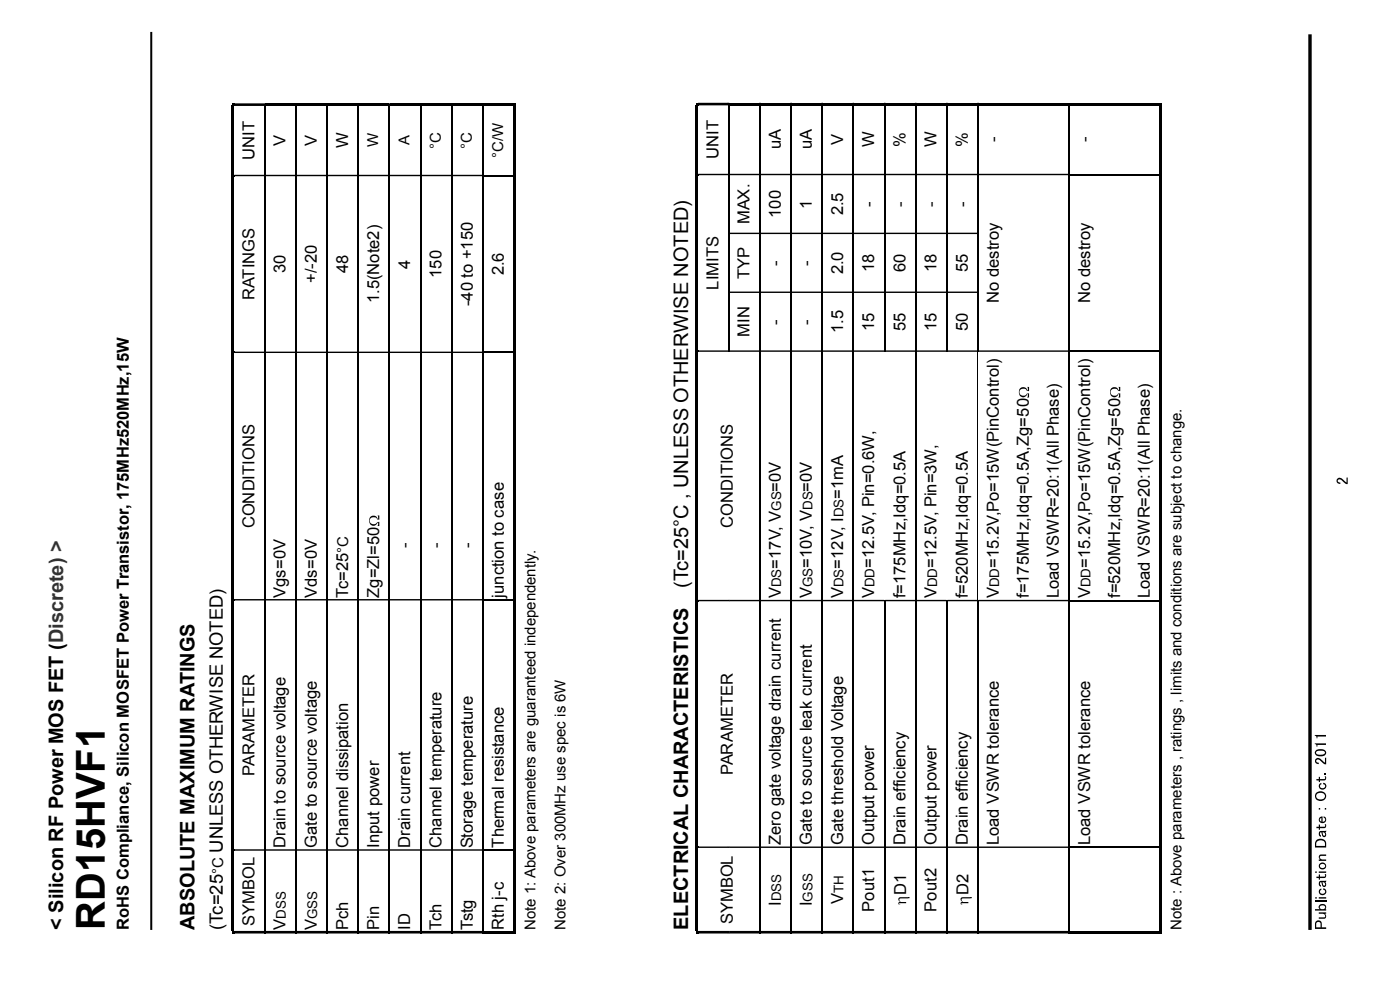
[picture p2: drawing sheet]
<svg xmlns="http://www.w3.org/2000/svg" width="297mm" height="210mm" viewBox="0 0 297 210" stroke-linecap="round" stroke-linejoin="round" font-family="sans-serif">
<g fill="#000">
<path d="M49.7 37.1v.3zM56.3 21.9h6.4v.6h-6.4zM62.9 21.9h6.4v.6h-6.4zM69.5 21.9h6.4v.6h-6.4zM76.1 21.9h6.4v.6h-6.4zM82.7 21.9h6.5v.6h-6.5zM89.4 21.9h6.4v.6h-6.4zM96 21.9h6.4v.6h-6.4zM102.3 21.9h.3v.6h-.3zM108.9 21.9h.6v.6h-.6zM148.1 36.9l.1 .3zM154.7 21.8h6.4v.6h-6.4z"/>
<path d="M161.3 21.8h6.4v.6h-6.4zM167.9 21.8h6.4v.6h-6.4zM174.5 21.8h6.4v.6h-6.4zM181.1 21.8h6.5v.6h-6.5zM187.8 21.8h6.4v.6h-6.4zM194.4 21.8h6.4v.6h-6.4zM201 21.8h6.4v.6h-6.4zM207.6 21.8h19.1v.6h-19.1zM226.7 21.8h.3v.6h-.3zM246 21.8h.5v.6h-.5zM49.7 74.6v.3zM148.1 74.3l.1 .3z"/>
<path d="M216.5 82.4a.9 .9 0 0 1 1.4 .4h.2v-.4l-.2-.3h.4v.9l-.5-.1a.81 .81 0 0 0-1.2-.3 .81 .81 0 0 0 0 1.3 .81 .81 0 0 0 1.2-.4l.5-.1v.9h-.4l.2-.3v-.4h-.2a.95 .95 0 0 1-1.3 .6 .95 .95 0 0 1-.4-1.4zM235.8 82.4a.9 .9 0 0 1 1.5 .4h.1v-.4l-.2-.3h.5v.9l-.5-.1a.81 .81 0 0 0-1.3-.3 .81 .81 0 0 0 0 1.3 .81 .81 0 0 0 1.3-.4l.5-.1v.9h-.5l.2-.3v-.4h-.1a.95 .95 0 0 1-1.3 .6 .95 .95 0 0 1-.5-1.4zM78.6 109.6a.9 .9 0 0 1 1.5 .5h.1v-.5l-.1-.3h.4v.9h-.5a.81 .81 0 0 0-1.2-.4 .81 .81 0 0 0 0 1.3 .81 .81 0 0 0 1.2-.4h.5v.9h-.4l.1-.3v-.5h-.1a.95 .95 0 0 1-1.3 .7 .95 .95 0 0 1-.4-1.4zM283.7 101.6a1.11 1.11 0 0 1 1.6 .5l.4 .3v-1.1h.2v1.4a2.07 2.07 0 0 1-1.4-.9l-.4-.1a.36 .36 0 0 0-.3 .5 .36 .36 0 0 0 .6 .2v.3a.67 .67 0 0 1-.8-.4 .67 .67 0 0 1 .1-.7zM49.7 127.1v.3zM148.1 127.3l.1 .3zM187.5 127.3h.3v.3h-.3zM200.7 127.3h.3v.3h-.3zM207.3 127.3h.3v.3h-.3zM278.9 157.7h2.4v.3h-1.8v.4h-.2l-.1-.4-.3-.1zM278.9 155.9h2.4v.4h-1.8v.3h-.2l-.1-.4-.3-.1zM147.6 179.8h.5v17.7h-.5z"/>
<path d="M148.1 179.6l.1 .3zM279.3 175.4h.5v-.5h.2v.5h1l.1-.2-.1-.4 .3 .2-.1 .6-1.2 .1v.3h-.2v-.3h-.5zM279.3 165.3h.5v-.5h.2v.5h1l.1-.2-.1-.4h.3v.1l-.1 .6-1.2 .2v.3h-.2v-.3h-.5zM279.1 161a1.11 1.11 0 0 1 1.6 .5l.4 .3v-1.1h.2v1.4a2.07 2.07 0 0 1-1.4-.9l-.3-.1a.36 .36 0 0 0-.4 .5 .36 .36 0 0 0 .6 .2v.3a.67 .67 0 0 1-.7-.3 .67 .67 0 0 1 0-.8zM280 166.3l.3-.2v.3a.45 .45 0 0 0-.2 .6 .45 .45 0 0 0 .7 .2 .41 .41 0 0 0 .3-.4 .41 .41 0 0 0-.4-.4v-.3a.78 .78 0 0 1 .6 .9 .78 .78 0 0 1-1 .6 .78 .78 0 0 1-.5-1zM281 164h.3v.4h-.3zM49.1 180.4h.6v17.1h-.6zM49.7 180.2v.3zM190.7 190.4l2.3-.1v.2l-2 .1-.2 .1v.4l.3 .2h1.1v.3h-1.4l.2 .4-.4-.2v-.3l.4-.2a.58 .58 0 0 1-.3-.9zM203.9 190.4l2.3-.1v.2l-2 .1-.2 .1v.4l.3 .2h1.1v.3h-1.4l.2 .4-.4-.2v-.3l.4-.2a.58 .58 0 0 1-.3-.9zM279.3 186h.5v-.5h.2v.5h1l.1-.2-.1-.4 .3 .2-.1 .5-1.2 .2v.3h-.2v-.3h-.5zM280 188.7l.3-.2v.3a.45 .45 0 0 0-.2 .6 .45 .45 0 0 0 .7 .2 .41 .41 0 0 0 .3-.5 .41 .41 0 0 0-.4-.3v-.3a.78 .78 0 0 1 .6 .9 .78 .78 0 0 1-1 .6 .78 .78 0 0 1-.5-1z"/>
<path d="M280 181.4l1.3-.1v.3h-1.1a.43 .43 0 0 0-.1 .5 .43 .43 0 0 0 .5 .2h.7v.3h-1.5v-.3h.3l-.3-.5zM279.8 193.5h1.5v.3h-.2a.57 .57 0 0 1 .3 .6 .57 .57 0 0 1-.5 .5h-1.1v-.3h1.2a.44 .44 0 0 0 .1-.5 .44 .44 0 0 0-.5-.3h-.8z"/>
<path d="M279.8 171.4v.3h.3v-.3zM281.1 171.4v.3h.2v-.3z"/>
<path d="M279.2 168.2a1.13 1.13 0 0 0 .9 1.7 1.13 1.13 0 0 0 1.1-1.5 1.36 1.36 0 0 0-2-.2zM279.4 168.4a.9 .9 0 0 1 1.1-.2 .9 .9 0 0 1 .5 1 .96 .96 0 0 1-1.1 .4 .96 .96 0 0 1-.7-.9z"/>
<path d="M279.9 176.4a.69 .69 0 0 0 .3 1.1v-.3a.3 .3 0 0 1-.2-.3 .3 .3 0 0 1 .3-.3 .69 .69 0 0 0 .9 .9l.1-.6-.2-.4h.2v-.4zM280.5 176.6l.5 .1 .1 .3a.23 .23 0 0 1-.2 .3 .23 .23 0 0 1-.2-.3z"/>
<path d="M279.1 159.2a.79 .79 0 0 0 0 1 .79 .79 0 0 0 .9 .2 .9 .9 0 0 0 1-.1 .9 .9 0 0 0 .3-1 1.72 1.72 0 0 0-2.2-.1zM279.3 159.4a1.71 1.71 0 0 1 1.8 .2v.1a1.27 1.27 0 0 1-1.9 0z"/>
<path d="M280 173.4a.75 .75 0 0 0 .1 1.1 .75 .75 0 0 0 1.1-.3 .75 .75 0 0 0-.4-1v.3a.44 .44 0 0 1 .3 .5 .44 .44 0 0 1-.5 .3v-1.1zM280.2 173.6l.1-.1v.8l-.3-.4z"/>
<path d="M279.3 178.2a1.71 1.71 0 0 0-.3 1.6h2.3a1.51 1.51 0 0 0-.4-1.7l-.7-.2zM279.4 178.5a.97 .97 0 0 1 1.2-.2 .97 .97 0 0 1 .5 1.2h-1.9l.1-.7z"/>
<path d="M279 190.3v.3h.4v-.3zM279.8 190.3v.3h1.5v-.3z"/>
<path d="M279 184.9v.3h.4v-.3zM279.8 184.9v.3h1.5v-.3z"/>
<path d="M279.9 187a.69 .69 0 0 0 .3 1.1v-.3a.3 .3 0 0 1-.2-.3 .3 .3 0 0 1 .3-.3 .69 .69 0 0 0 .9 .8l.1-.6-.2-.3h.2v-.4zM280.5 187.2h.5l.1 .4a.23 .23 0 0 1-.2 .3 .23 .23 0 0 1-.2-.3z"/>
<path d="M279.8 183.7a.77 .77 0 0 0 1.5 0 .77 .77 0 0 0-1.5 0zM280.1 183.4a.5 .5 0 0 1 .9 0 .5 .5 0 0 1-.4 .7l-.5-.1z"/>
<path d="M279.2 195.5l-.2 .5v1.1h2.3v-.4h-.9v-.7a.71 .71 0 0 0-.4-.7 .71 .71 0 0 0-.8 .2zM279.4 195.7l.3-.1 .3 .1 .2 1h-1z"/>
<path d="M279 192.9v.3h2.3v-.3h-.2a.69 .69 0 0 0 .1-.9 .69 .69 0 0 0-.9-.2 .6 .6 0 0 0-.5 .4 .6 .6 0 0 0 .2 .7zM280.1 192.2a.52 .52 0 0 1 .7-.1 .52 .52 0 0 1 .2 .6 .53 .53 0 0 1-.7 .2 .53 .53 0 0 1-.2-.7z"/>
</g>
<path d="M279 191.2h2.3" fill="none" stroke="#000" stroke-width=".34"/>
<path d="M277.9 7.3v190" fill="none" stroke="#000" stroke-width=".72" stroke-linecap="butt"/>
<path d="M32.1 6.8v190.5" fill="none" stroke="#000" stroke-width=".42"/>
<g fill="#000">
<path d="M49.1 37.3h.6v37.6h-.6z" fill-rule="evenodd"/>
<path d="M49.1 22.4h.6v15h-.6z" fill-rule="evenodd"/>
<path d="M49.1 21.9h.6v.6h-.6z" fill-rule="evenodd"/>
<path d="M56 21.9h.3v.6h-.3zM56.3 197.5h6.4v.5h-6.4zM56.3 180.2h6.4v.3h-6.4zM56.3 127.1h6.4v.3h-6.4zM56.3 74.6h6.4v.3h-6.4zM56.3 37.1h6.4v.3h-6.4z" fill-rule="evenodd"/>
<path d="M62.7 21.9h.2v.6h-.2zM62.9 197.5h6.4v.5h-6.4zM62.9 180.2h6.4v.3h-6.4zM62.9 127.1h6.4v.3h-6.4zM62.9 74.6h6.4v.3h-6.4zM62.9 37.1h6.4v.3h-6.4z" fill-rule="evenodd"/>
<path d="M69.3 21.9h.3v.6h-.3zM69.5 197.5h6.4v.5h-6.4zM69.5 180.2h6.4v.3h-6.4zM69.5 127.1h6.4v.3h-6.4zM69.5 74.6h6.4v.3h-6.4zM69.5 37.1h6.4v.3h-6.4z" fill-rule="evenodd"/>
<path d="M75.9 21.9h.3v.6h-.3zM76.1 197.5h6.4v.5h-6.4zM76.1 180.2h6.4v.3h-6.4zM76.1 127.1h6.4v.3h-6.4zM76.1 74.6h6.4v.3h-6.4zM76.1 37.1h6.4v.3h-6.4z" fill-rule="evenodd"/>
<path d="M82.5 21.9h.3v.6h-.3zM82.7 197.5h6.5v.5h-6.5zM82.7 180.2h6.5v.3h-6.5zM82.7 127.1h6.5v.3h-6.5zM82.7 74.6h6.5v.3h-6.5zM82.7 37.1h6.5v.3h-6.5z" fill-rule="evenodd"/>
<path d="M89.1 21.9h.3v.6h-.3zM89.4 197.5h6.4v.5h-6.4zM89.4 180.2h6.4v.3h-6.4zM89.4 127.1h6.4v.3h-6.4zM89.4 74.6h6.4v.3h-6.4zM89.4 37.1h6.4v.3h-6.4z" fill-rule="evenodd"/>
<path d="M95.7 21.9h.3v.6h-.3zM96 197.5h6.4v.5h-6.4zM96 180.2h6.4v.3h-6.4zM96 127.1h6.4v.3h-6.4zM96 74.6h6.4v.3h-6.4zM96 37.1h6.4v.3h-6.4z" fill-rule="evenodd"/>
<path d="M102.6 21.9h6.9v.6h-6.9z" fill-rule="evenodd"/>
<path d="M108.9 37.3h.6v37.6h-.6z" fill-rule="evenodd"/>
<path d="M108.9 22.4h.6v15h-.6z" fill-rule="evenodd"/>
<path d="M147.6 37.1h.5v37.5h-.5z" fill-rule="evenodd"/>
<path d="M147.6 22.3h.5v14.9h-.5z" fill-rule="evenodd"/>
<path d="M147.6 21.8h.6v.6h-.6z" fill-rule="evenodd"/>
<path d="M154.4 21.8h.3v.6h-.3zM154.7 197.5h6.4v.5h-6.4zM154.7 179.6h6.4v.3h-6.4zM154.7 127.3h6.4v.3h-6.4zM154.7 74.3h6.4v.3h-6.4zM154.7 61.8h6.4v.3h-6.4zM154.7 49.4h6.4v.3h-6.4zM154.7 36.9h6.4v.3h-6.4z" fill-rule="evenodd"/>
<path d="M161.1 21.8h.3v.6h-.3zM161.3 197.5h6.4v.5h-6.4zM161.3 179.6h6.4v.3h-6.4zM161.3 127.3h6.4v.3h-6.4zM161.3 74.3h6.4v.3h-6.4zM161.3 61.8h6.4v.3h-6.4zM161.3 49.4h6.4v.3h-6.4zM161.3 36.9h6.4v.3h-6.4z" fill-rule="evenodd"/>
<path d="M167.7 21.8h.3v.6h-.3zM167.9 197.5h6.4v.5h-6.4zM167.9 179.6h6.4v.3h-6.4zM167.9 127.3h6.4v.3h-6.4zM167.9 74.3h6.4v.3h-6.4zM167.9 61.8h6.4v.3h-6.4zM167.9 49.4h6.4v.3h-6.4zM167.9 36.9h6.4v.3h-6.4z" fill-rule="evenodd"/>
<path d="M174.3 21.8h.3v.6h-.3zM174.5 197.5h6.4v.5h-6.4zM174.5 179.6h6.4v.3h-6.4zM174.5 127.3h6.4v.3h-6.4zM174.5 74.3h6.4v.3h-6.4zM174.5 61.8h6.4v.3h-6.4zM174.5 49.4h6.4v.3h-6.4zM174.5 36.9h6.4v.3h-6.4z" fill-rule="evenodd"/>
<path d="M180.9 21.8h.3v.6h-.3zM181.1 197.5h6.5v.5h-6.5zM181.1 179.6h6.5v.3h-6.5zM181.1 127.3h6.5v.3h-6.5zM181.1 74.3h6.5v.3h-6.5zM181.1 61.8h6.5v.3h-6.5zM181.1 49.4h6.5v.3h-6.5zM181.1 36.9h6.5v.3h-6.5z" fill-rule="evenodd"/>
<path d="M187.5 21.8h.3v.6h-.3zM187.8 197.5h6.4v.5h-6.4zM187.8 179.6h6.4v.3h-6.4zM187.8 127.3h6.4v.3h-6.4zM187.8 74.3h6.4v.3h-6.4zM187.8 61.8h6.4v.3h-6.4zM187.8 49.4h6.4v.3h-6.4zM187.8 36.9h6.4v.3h-6.4z" fill-rule="evenodd"/>
<path d="M194.1 21.8h.3v.6h-.3zM194.4 197.5h6.4v.5h-6.4zM194.4 179.6h6.4v.3h-6.4zM194.4 127.3h6.4v.3h-6.4zM194.4 74.3h6.4v.3h-6.4zM194.4 61.8h6.4v.3h-6.4zM194.4 49.4h6.4v.3h-6.4zM194.4 36.9h6.4v.3h-6.4z" fill-rule="evenodd"/>
<path d="M200.7 21.8h.3v.6h-.3zM201 197.5h6.4v.5h-6.4zM201 179.6h6.4v.3h-6.4zM201 127.3h6.4v.3h-6.4zM201 74.3h6.4v.3h-6.4zM201 61.8h6.4v.3h-6.4zM201 49.4h6.4v.3h-6.4zM201 36.9h6.4v.3h-6.4z" fill-rule="evenodd"/>
<path d="M207.3 21.8h.3v.6h-.3zM207.6 197.5h19.1v.5h-19.1zM207.6 179.6h19.1v.3h-19.1zM207.6 127.3h19.1v.3h-19.1zM207.6 74.3h19.1v.3h-19.1zM207.6 36.9h19.1v.3h-19.1z" fill-rule="evenodd"/>
<path d="M226.9 21.8h19.6v.6h-19.6z" fill-rule="evenodd"/>
<path d="M246 37.1h.5v37.5h-.5z" fill-rule="evenodd"/>
<path d="M246 22.3h.5v14.9h-.5z" fill-rule="evenodd"/>
<path d="M49.1 74.8h.6v52.6h-.6z" fill-rule="evenodd"/>
<path d="M108.9 74.8h.6v52.6h-.6z" fill-rule="evenodd"/>
<path d="M147.6 74.6h.5v53h-.5z" fill-rule="evenodd"/>
<path d="M246 74.6h.5v53h-.5z" fill-rule="evenodd"/>
<path d="M49.1 127.3h.6v53.2h-.6z" fill-rule="evenodd"/>
<path d="M108.9 127.3h.6v53.2h-.6z" fill-rule="evenodd"/>
<path d="M147.6 127.5h.5v52.4h-.5z" fill-rule="evenodd"/>
<path d="M246 127.5h.5v52.4h-.5z" fill-rule="evenodd"/>
<path d="M246 179.8h.5v18.2h-.5z" fill-rule="evenodd"/>
<path d="M49.1 197.5h.6v.5h-.6z" fill-rule="evenodd"/>
<path d="M49.7 197.5h6.3v.5h-6.3zM49.7 180.2h6.3v.3h-6.3zM49.7 127.1h6.3v.3h-6.3zM49.7 74.6h6.3v.3h-6.3zM49.7 37.1h6.3v.3h-6.3zM49.7 21.9h6.3v.6h-6.3z" fill-rule="evenodd"/>
<path d="M102.6 197.5h6.9v.5h-6.9z" fill-rule="evenodd"/>
<path d="M108.9 180.4h.6v17.6h-.6z" fill-rule="evenodd"/>
<path d="M147.6 197.5h.6v.5h-.6z" fill-rule="evenodd"/>
<path d="M148.1 197.5h6.4v.5h-6.4zM148.1 179.6h6.4v.3h-6.4zM148.1 127.3h6.4v.3h-6.4zM148.1 74.3h6.4v.3h-6.4zM148.1 36.9h6.4v.3h-6.4zM148.1 21.8h6.4v.6h-6.4z" fill-rule="evenodd"/>
<path d="M154.4 197.5h.3v.5h-.3zM154.4 179.6h.3v.3h-.3zM154.4 127.3h.3v.3h-.3z" fill-rule="evenodd"/>
<path d="M226.9 197.5h19.6v.5h-19.6z" fill-rule="evenodd"/>
</g>
<g fill="none" stroke="#000" stroke-width=".3">
<path d="M56.2 22.4v175.6M62.8 22.4v175.6M69.4 22.4v175.6M76 22.4v175.6M82.6 22.4v175.6M89.3 22.4v175.6M95.9 22.4v175.6M102.5 22.4v175.6M102.6 37.2h6.4M154.6 22.3v52.3M161.2 22.3v175.7M167.8 22.3v175.7"/>
<path d="M174.4 22.3v175.7M181 22.3v175.7M187.7 22.3v52.3M194.3 22.3v175.7M200.9 22.3v52.3M207.5 22.3v52.3M226.8 22.3v175.7M226.9 37h19.1M102.6 74.7h6.4M226.9 74.5h19.1M102.6 127.2h6.4M187.7 127.5v70.5"/>
<path d="M200.9 127.5v70.5M207.5 127.5v70.5M226.9 127.4h19.1M226.9 179.7h19.1M102.6 180.3h6.4"/>
</g>
<path d="M207.5 74.6v52.7" fill="none" stroke="#000" stroke-width=".21"/>
<text font-size="8.5" x="22.3" y="197.3" transform="rotate(-90 22.3 197.3)">RD15HVF1</text>
<g font-size="4.2">
<text x="146" y="124.7" transform="rotate(-90 146 124.7)">(Tc=25°C , UNLESS OTHERWISE NOTED)</text>
<text x="13.4" y="197.3" transform="rotate(-90 13.4 197.3)">&lt; Silicon RF Power MOS FET (Discrete) &gt;</text>
<text x="41.2" y="197.3" transform="rotate(-90 41.2 197.3)">ABSOLUTE MAXIMUM RATINGS</text>
<text x="146" y="197.3" transform="rotate(-90 146 197.3)">ELECTRICAL CHARACTERISTICS</text>
</g>
<g font-size="3.9">
<text x="47.3" y="180.8" transform="rotate(-90 47.3 180.8)">UNLESS OTHERWISE NOTED)</text>
<text x="47.3" y="197.3" transform="rotate(-90 47.3 197.3)">(Tc=25</text>
</g>
<g font-size="3.5">
<text x="54" y="33.9" transform="rotate(-90 54 33.9)">UNIT</text>
<text x="60.6" y="30.9" transform="rotate(-90 60.6 30.9)">V</text>
<text x="67.2" y="30.9" transform="rotate(-90 67.2 30.9)">V</text>
<text x="73.8" y="31.5" transform="rotate(-90 73.8 31.5)">W</text>
<text x="152.4" y="33.7" transform="rotate(-90 152.4 33.7)">UNIT</text>
<text x="165.6" y="31.7" transform="rotate(-90 165.6 31.7)">uA</text>
<text x="172.3" y="31.7" transform="rotate(-90 172.3 31.7)">uA</text>
<text x="178.9" y="30.7" transform="rotate(-90 178.9 30.7)">V</text>
<text x="185.5" y="31.3" transform="rotate(-90 185.5 31.3)">W</text>
<text x="192.1" y="31.1" transform="rotate(-90 192.1 31.1)">%</text>
<text x="198.7" y="31.3" transform="rotate(-90 198.7 31.3)">W</text>
<text x="205.3" y="31.1" transform="rotate(-90 205.3 31.1)">%</text>
<text x="211.9" y="30.1" transform="rotate(-90 211.9 30.1)">-</text>
<text x="231.3" y="30.1" transform="rotate(-90 231.3 30.1)">-</text>
<text x="159" y="47.6" transform="rotate(-90 159 47.6)">MAX.</text>
<text x="165.6" y="46.2" transform="rotate(-90 165.6 46.2)">100</text>
<text x="172.3" y="44.3" transform="rotate(-90 172.3 44.3)">1</text>
<text x="178.9" y="45.7" transform="rotate(-90 178.9 45.7)">2.5</text>
<text x="185.5" y="43.8" transform="rotate(-90 185.5 43.8)">-</text>
<text x="192.1" y="43.9" transform="rotate(-90 192.1 43.9)">-</text>
<text x="198.7" y="43.8" transform="rotate(-90 198.7 43.8)">-</text>
<text x="205.3" y="43.9" transform="rotate(-90 205.3 43.9)">-</text>
<text x="60.6" y="57.9" transform="rotate(-90 60.6 57.9)">30</text>
<text x="73.8" y="58" transform="rotate(-90 73.8 58)">48</text>
<text x="87" y="57" transform="rotate(-90 87 57)">4</text>
<text x="93.7" y="58.9" transform="rotate(-90 93.7 58.9)">150</text>
<text x="106.9" y="58.4" transform="rotate(-90 106.9 58.4)">2.6</text>
<text x="159" y="59.2" transform="rotate(-90 159 59.2)">TYP</text>
<text x="165.6" y="56.3" transform="rotate(-90 165.6 56.3)">-</text>
<text x="172.3" y="56.3" transform="rotate(-90 172.3 56.3)">-</text>
<text x="178.9" y="58.2" transform="rotate(-90 178.9 58.2)">2.0</text>
<text x="185.5" y="57.7" transform="rotate(-90 185.5 57.7)">18</text>
<text x="192.1" y="57.7" transform="rotate(-90 192.1 57.7)">60</text>
<text x="198.7" y="57.7" transform="rotate(-90 198.7 57.7)">18</text>
<text x="205.3" y="57.7" transform="rotate(-90 205.3 57.7)">55</text>
<text x="54" y="63.7" transform="rotate(-90 54 63.7)">RATINGS</text>
<text x="67.2" y="60" transform="rotate(-90 67.2 60)">+/-20</text>
<text x="80.4" y="64.3" transform="rotate(-90 80.4 64.3)">1.5(Note2)</text>
<text x="100.3" y="64.9" transform="rotate(-90 100.3 64.9)">-40 to +150</text>
<text x="152.4" y="61.4" transform="rotate(-90 152.4 61.4)">LIMITS</text>
<text x="211.9" y="64.3" transform="rotate(-90 211.9 64.3)">No destroy</text>
<text x="231.3" y="64.3" transform="rotate(-90 231.3 64.3)">No destroy</text>
<text x="159" y="71.5" transform="rotate(-90 159 71.5)">MIN</text>
<text x="165.6" y="68.8" transform="rotate(-90 165.6 68.8)">-</text>
<text x="172.3" y="68.8" transform="rotate(-90 172.3 68.8)">-</text>
<text x="178.9" y="70.7" transform="rotate(-90 178.9 70.7)">1.5</text>
<text x="185.5" y="70.2" transform="rotate(-90 185.5 70.2)">15</text>
<text x="192.1" y="70.2" transform="rotate(-90 192.1 70.2)">55</text>
<text x="198.7" y="70.2" transform="rotate(-90 198.7 70.2)">15</text>
<text x="205.3" y="70.2" transform="rotate(-90 205.3 70.2)">50</text>
<text x="165.6" y="104.3" transform="rotate(-90 165.6 104.3)">=0V</text>
<text x="172.3" y="104.3" transform="rotate(-90 172.3 104.3)">=0V</text>
<text x="178.9" y="105.8" transform="rotate(-90 178.9 105.8)">=1mA</text>
<text x="54" y="112.1" transform="rotate(-90 54 112.1)">CONDITIONS</text>
<text x="155.4" y="112" transform="rotate(-90 155.4 112)">CONDITIONS</text>
<text x="87" y="116.2" transform="rotate(-90 87 116.2)">-</text>
<text x="93.7" y="116.2" transform="rotate(-90 93.7 116.2)">-</text>
<text x="100.3" y="116.2" transform="rotate(-90 100.3 116.2)">-</text>
<text x="165.6" y="120.6" transform="rotate(-90 165.6 120.6)">=17V, V</text>
<text x="172.3" y="120.5" transform="rotate(-90 172.3 120.5)">=10V, V</text>
<text x="178.9" y="120.6" transform="rotate(-90 178.9 120.6)">=12V, I</text>
<text x="185.5" y="120.5" transform="rotate(-90 185.5 120.5)">=12.5V, Pin=0.6W,</text>
<text x="198.7" y="120.5" transform="rotate(-90 198.7 120.5)">=12.5V, Pin=3W,</text>
<text x="211.9" y="120.5" transform="rotate(-90 211.9 120.5)">=15.2V,Po=15W(PinControl)</text>
<text x="231.3" y="120.5" transform="rotate(-90 231.3 120.5)">=15.2V,Po=15W(PinControl)</text>
<text x="60.6" y="126.8" transform="rotate(-90 60.6 126.8)">Vgs=0V</text>
<text x="67.2" y="126.8" transform="rotate(-90 67.2 126.8)">Vds=0V</text>
<text x="73.8" y="126.8" transform="rotate(-90 73.8 126.8)">Tc=25°C</text>
<text x="80.4" y="126.8" transform="rotate(-90 80.4 126.8)">Zg=Zl=50</text>
<text x="106.9" y="126.8" transform="rotate(-90 106.9 126.8)">junction to case</text>
<text x="165.6" y="126.9" transform="rotate(-90 165.6 126.9)">V</text>
<text x="172.3" y="126.9" transform="rotate(-90 172.3 126.9)">V</text>
<text x="178.9" y="126.9" transform="rotate(-90 178.9 126.9)">V</text>
<text x="185.5" y="126.9" transform="rotate(-90 185.5 126.9)">V</text>
<text x="192.1" y="126.9" transform="rotate(-90 192.1 126.9)">f=175MHz,Idq=0.5A</text>
<text x="198.7" y="126.9" transform="rotate(-90 198.7 126.9)">V</text>
<text x="205.3" y="126.9" transform="rotate(-90 205.3 126.9)">f=520MHz,Idq=0.5A</text>
<text x="211.9" y="126.9" transform="rotate(-90 211.9 126.9)">V</text>
<text x="218.3" y="126.9" transform="rotate(-90 218.3 126.9)">f=175MHz,Idq=0.5A,Zg=50</text>
<text x="224.6" y="126.9" transform="rotate(-90 224.6 126.9)">Load VSWR=20:1(All Phase)</text>
<text x="231.3" y="126.9" transform="rotate(-90 231.3 126.9)">V</text>
<text x="237.6" y="126.9" transform="rotate(-90 237.6 126.9)">f=520MHz,Idq=0.5A,Zg=50</text>
<text x="244" y="126.9" transform="rotate(-90 244 126.9)">Load VSWR=20:1(All Phase)</text>
<text x="54" y="164.6" transform="rotate(-90 54 164.6)">PARAMETER</text>
<text x="155.4" y="164.5" transform="rotate(-90 155.4 164.5)">PARAMETER</text>
<text x="60.6" y="179.8" transform="rotate(-90 60.6 179.8)">Drain to source voltage</text>
<text x="67.2" y="179.8" transform="rotate(-90 67.2 179.8)">Gate to source voltage</text>
<text x="73.8" y="179.8" transform="rotate(-90 73.8 179.8)">Channel dissipation</text>
<text x="80.4" y="179.8" transform="rotate(-90 80.4 179.8)">Input power</text>
<text x="87" y="179.8" transform="rotate(-90 87 179.8)">Drain current</text>
<text x="93.7" y="179.8" transform="rotate(-90 93.7 179.8)">Channel temperature</text>
<text x="100.3" y="179.8" transform="rotate(-90 100.3 179.8)">Storage temperature</text>
<text x="106.9" y="179.8" transform="rotate(-90 106.9 179.8)">Thermal resistance</text>
<text x="165.6" y="179.3" transform="rotate(-90 165.6 179.3)">Zero gate voltage drain current</text>
<text x="172.3" y="179.3" transform="rotate(-90 172.3 179.3)">Gate to source leak current</text>
<text x="178.9" y="179.3" transform="rotate(-90 178.9 179.3)">Gate threshold Voltage</text>
<text x="185.5" y="179.3" transform="rotate(-90 185.5 179.3)">Output power</text>
<text x="192.1" y="179.3" transform="rotate(-90 192.1 179.3)">Drain efficiency</text>
<text x="198.7" y="179.3" transform="rotate(-90 198.7 179.3)">Output power</text>
<text x="205.3" y="179.3" transform="rotate(-90 205.3 179.3)">Drain efficiency</text>
<text x="211.9" y="179.3" transform="rotate(-90 211.9 179.3)">Load VSWR tolerance</text>
<text x="231.3" y="179.3" transform="rotate(-90 231.3 179.3)">Load VSWR tolerance</text>
<text x="178.9" y="191.8" transform="rotate(-90 178.9 191.8)">V</text>
<text x="192.2" y="189.9" transform="rotate(-90 192.2 189.9)">D1</text>
<text x="205.4" y="189.9" transform="rotate(-90 205.4 189.9)">D2</text>
<text x="27.3" y="197.3" transform="rotate(-90 27.3 197.3)">RoHS Compliance, Silicon MOSFET Power Transistor, 175MHz520MHz,15W</text>
<text x="54" y="196.4" transform="rotate(-90 54 196.4)">SYMBOL</text>
<text x="60.6" y="197.3" transform="rotate(-90 60.6 197.3)">V</text>
<text x="67.2" y="197.3" transform="rotate(-90 67.2 197.3)">V</text>
<text x="73.8" y="197.3" transform="rotate(-90 73.8 197.3)">Pch</text>
<text x="80.4" y="197.3" transform="rotate(-90 80.4 197.3)">Pin</text>
<text x="87" y="197.3" transform="rotate(-90 87 197.3)">ID</text>
<text x="93.7" y="197.3" transform="rotate(-90 93.7 197.3)">Tch</text>
<text x="100.3" y="197.3" transform="rotate(-90 100.3 197.3)">Tstg</text>
<text x="106.9" y="197.3" transform="rotate(-90 106.9 197.3)">Rth j-c</text>
<text x="155.4" y="196.1" transform="rotate(-90 155.4 196.1)">SYMBOL</text>
<text x="165.6" y="192.2" transform="rotate(-90 165.6 192.2)">I</text>
<text x="172.3" y="192.3" transform="rotate(-90 172.3 192.3)">I</text>
<text x="185.5" y="193.4" transform="rotate(-90 185.5 193.4)">Pout1</text>
<text x="198.7" y="193.4" transform="rotate(-90 198.7 193.4)">Pout2</text>
</g>
<g font-size="3.2">
<text x="80.3" y="31.3" transform="rotate(-90 80.3 31.3)">W</text>
<text x="86.9" y="30.8" transform="rotate(-90 86.9 30.8)">A</text>
<text x="93.5" y="31.5" transform="rotate(-90 93.5 31.5)">°C</text>
<text x="100.1" y="31.5" transform="rotate(-90 100.1 31.5)">°C</text>
<text x="106.7" y="33.5" transform="rotate(-90 106.7 33.5)">°C/W</text>
<text x="47.4" y="185.5" transform="rotate(-90 47.4 185.5)">°C</text>
<text x="113.6" y="197.3" transform="rotate(-90 113.6 197.3)">Note 1: Above parameters are guaranteed independently.</text>
<text x="120" y="197.3" transform="rotate(-90 120 197.3)">Note 2: Over 300MHz use spec is 6W</text>
<text x="250.7" y="197.3" transform="rotate(-90 250.7 197.3)">Note : Above parameters , ratings , limits and conditions are subject to change.</text>
</g>
<g font-size="2.8">
<text x="165.7" y="108.4" transform="rotate(-90 165.7 108.4)">GS</text>
<text x="172.3" y="108.2" transform="rotate(-90 172.3 108.2)">DS</text>
<text x="178.9" y="109.7" transform="rotate(-90 178.9 109.7)">DS</text>
<text x="165.7" y="124.6" transform="rotate(-90 165.7 124.6)">DS</text>
<text x="172.3" y="124.6" transform="rotate(-90 172.3 124.6)">GS</text>
<text x="178.9" y="124.6" transform="rotate(-90 178.9 124.6)">DS</text>
<text x="185.5" y="124.6" transform="rotate(-90 185.5 124.6)">DD</text>
<text x="198.8" y="124.6" transform="rotate(-90 198.8 124.6)">DD</text>
<text x="212" y="124.6" transform="rotate(-90 212 124.6)">DD</text>
<text x="231.4" y="124.6" transform="rotate(-90 231.4 124.6)">DD</text>
<text x="165.7" y="191.2" transform="rotate(-90 165.7 191.2)">DSS</text>
<text x="172.3" y="191.3" transform="rotate(-90 172.3 191.3)">GSS</text>
<text x="178.9" y="189.5" transform="rotate(-90 178.9 189.5)">TH</text>
<text x="60.7" y="194.9" transform="rotate(-90 60.7 194.9)">DSS</text>
<text x="67.3" y="194.9" transform="rotate(-90 67.3 194.9)">GSS</text>
</g>
</svg>
